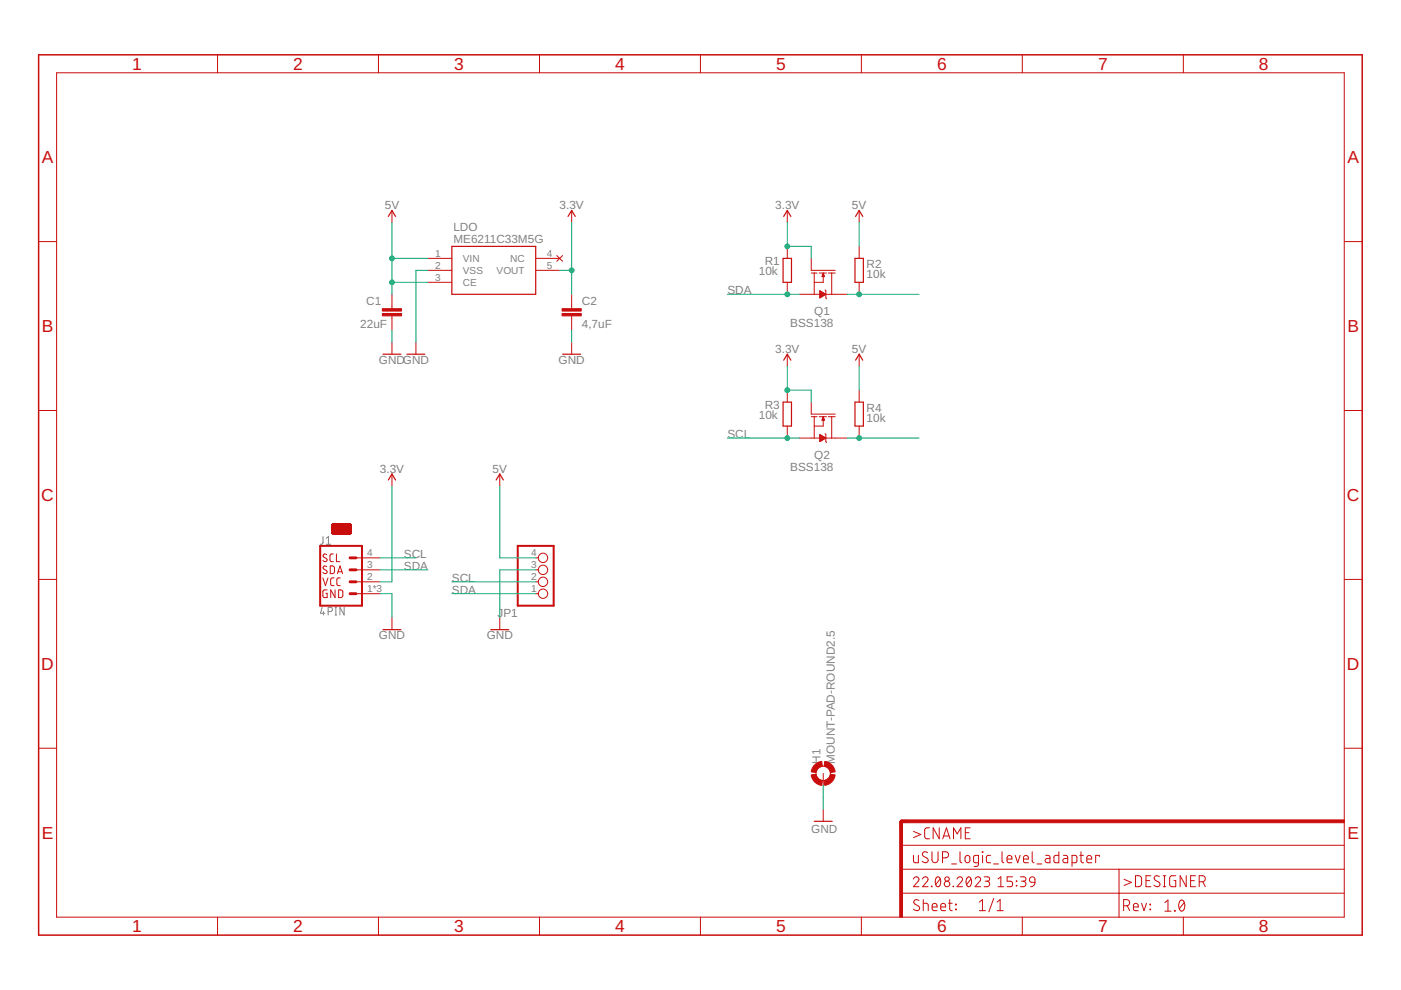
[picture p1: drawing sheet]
<svg xmlns="http://www.w3.org/2000/svg" width="297mm" height="210mm" viewBox="0 0 297 210" stroke-linecap="round" stroke-linejoin="round" font-family="sans-serif">
<path d="M68.5 113.8v1.4l-.2 .2h-.4M69.2 115.4h.9M69.2 114.1l.4-.3v1.6M68.3 128.8l-.4 1.2h1M68.6 129.7v.7M69.6 129.7h.4a.46 .46 0 0 0 .5-.5 .46 .46 0 0 0-.5-.4h-.4v1.6M71 128.8h.4M71 130.4h.4M71.2 128.8v1.6M73 128.8v1.6l-.9-1.6v1.6" fill="none" stroke="#808080" stroke-width=".21"/>
<path d="M67.9 115.7h8.9v12.7h-8.9zM109.8 115.7h7.6v12.7h-7.6z" fill="none" stroke="#c90d0c" stroke-width=".42"/>
<path d="M74.2 118.3h1.3M74.2 120.8h1.3M74.2 123.4h1.3M74.2 125.9h1.3M192.3 174.1h-1.2v1.3" fill="none" stroke="#c90d0c" stroke-width=".61"/>
<g fill="none" stroke="#c90d0c" stroke-width=".21">
<path d="M12 15.4h273v179.1h-273zM46.1 11.6v3.8M80.2 11.6v3.8M114.4 11.6v3.8M148.5 11.6v3.8M182.6 11.6v3.8M216.7 11.6v3.8M250.9 11.6v3.8M8.2 51.2h3.8M83.1 44.6v2.6M90.7 57.3h5.1M90.7 59.9h5.1"/>
<path d="M90.7 54.8h5.1M113.6 57.3h5.1M113.6 54.8h5.1M118 54.2l1.3 1.2M119.3 54.2l-1.3 1.2M121.2 44.6v2.6M166.9 44.6v2.6M166.9 52.2v2.6M166.9 59.9v2.5M172 54.8v2.5h5.1M172 57.9h1.2M172.6 57.9v4.5"/>
<path d="M173.7 57.9h1.5M174.3 58.6h.5M174.3 58.4h.4M174.4 58.3h.3M174.4 58.2h.2M174.5 58.1h.1M174.5 58h.1M174.5 58.7v1.2h-1.9M174.5 57.9l.3 .8h-.5zM175.6 57.9h1.5M176.3 57.9v4.5M182.2 44.6v2.6"/>
<path d="M182.2 52.2v2.6M182.2 59.9v2.5M285 51.2h3.8M83.1 62.4v3M83.1 67v3M83.1 72.6v2.5M88.2 72.6v2.5M121.2 62.4v3M121.2 67v3M121.2 72.6v2.5M166.9 75.1v2.5M169.5 62.4h4.3"/>
<path d="M173.8 61.6l1.3 .8-1.3 .8zM173.8 63.1h.1M173.8 63h.3M173.8 62.9h.5M173.8 62.8h.7M173.8 62.7h.9M173.8 62.5h1.1M173.8 62.4h1.3M173.8 62.3h1.1M173.8 62.2h.9M173.8 62.1h.7M173.8 61.9h.5"/>
<path d="M173.8 61.8h.3M173.8 61.7h.1M174.9 61.5l.2 .1v1.6l.2 .2M175.1 62.4h4.5M182.2 75.1v2.5M8.2 87h3.8M166.9 82.7v2.6M166.9 90.3v2.6M169.5 92.9h4.3M172 85.3v2.5h5.1M172 88.3h1.2M172.6 88.3v4.6"/>
<path d="M173.7 88.3h1.5M173.8 92.1l1.3 .8-1.3 .7zM173.8 93.5h.2M173.8 93.4h.4M173.8 93.3h.6M173.8 93.2h.8M173.8 93h1M173.8 92.9h1.2M173.8 92.8h1.2M173.8 92.7h1M173.8 92.6h.8M173.8 92.5h.6"/>
<path d="M173.8 92.3h.4M173.8 92.2h.2M174.3 89.1h.5M174.3 89h.4M174.4 88.8h.3M174.4 88.7h.2M174.5 88.6h.1M174.5 88.5h.1M174.5 89.1v1.2h-1.9M174.5 88.3l.3 .8h-.5zM174.9 91.9l.2 .2v1.5l.2 .2M175.1 92.9h4.5"/>
<path d="M175.6 88.3h1.5M176.3 88.3v4.6M182.2 82.7v2.6M182.2 90.3v2.6M285 87h3.8M69.3 117.6l-.2-.1a.37 .37 0 0 0-.5 .1 .37 .37 0 0 0 .1 .5l.5 .3a.4 .4 0 0 1 0 .6 .4 .4 0 0 1-.6 0l-.1-.1M70 120h.6l.3 .3v.9l-.3 .4h-.6zM70.4 113h4M70.4 112.9h.2M70.4 112.8h.2M70.4 112.7h.2M70.4 112.6h.2"/>
<path d="M70.4 112.5h.2M70.4 112.4h.2M70.4 112.3h.2M70.4 112.2h.2M70.4 112.1h.2M70.4 112h.2M70.4 111.9h.2M70.4 111.8h1.2M70.4 111.8h1.1M70.4 111.7h1.2M70.4 111.4h4M70.4 111.3l1.4 .1"/>
<path d="M70.4 111.3h1.4M70.4 111.2h4M70.5 113.2h3.8M70.5 111.1h3.8M70.7 117.5h-.5l-.2 .3 .1 1.2 .6 .1M70.7 112.8h2.7M70.7 112.7h2.7M70.7 112.6h.1M70.8 112.9h2.6M70.8 112.4h.4M70.8 112.3h.4M70.8 112.2h.4"/>
<path d="M70.8 112.1h.4M70.8 112h.4M70.8 111.9h.4M70.8 112.5h.3M70.9 112.6h.1M71 112.6h.1M71 112.7h.1M71.1 112.6h.1M71.1 112.5h-.3M71.2 112.6h.1M71.2 112.5v.1M71.3 112.7h.1"/>
<path d="M71.3 117.5v1.6h.8M71.3 112.4h.8M71.3 112.3h.8M71.3 112.2l.8 .1M71.3 112.2h.7M71.3 112.1l.7 .1M71.3 112.1h.5M71.3 112l.4 .1M71.3 112h.3M71.3 111.9l.3 .1M71.3 111.9h.3M71.4 112.6h.1"/>
<path d="M71.4 112.6h.2M71.6 111.7l-1.2 .1M71.6 111.6h-1.2M71.7 111.6h-1.3M71.7 112.6h.2M71.7 111.8h2.7M71.7 111.7h2.7M71.7 112.7h.1M71.7 111.9h.7M71.8 111.9h.6M71.8 112.6h.1M71.8 111.5h-1.4"/>
<path d="M71.8 111.3h.2M71.9 112.7h.1M71.9 112h.5M71.9 111.5h.1M71.9 111.3h.1M71.9 111.3v.1M72 111.6h.1M72 112h.4M72 111.5h.1M72 111.4h2.4M72 112.5h-.7M72.1 112.6h.5"/>
<path d="M72.1 111.3h2.3M72.1 112.5h-.8M72.1 112.1h.3M72.1 111.5h2.3M72.1 112.6h.4M72.2 112.1h.2M72.2 112.5h.3M72.2 111.6h2.2M72.2 112.2h.2M72.2 112.4h.3M72.2 112.4h.2M72.2 112.3h.2"/>
<path d="M72.6 112.4h.4M72.6 112.3h.4M72.6 112.2h.4M72.6 112.1h.4M72.6 112h.4M72.6 111.9h.4M72.6 112.5h.4M72.6 112.5h.3M72.7 112.7h.1M72.7 112.6h.2M72.8 112.7h.1M72.8 112.6h.1"/>
<path d="M72.9 112.6h.1M73 112.6h.1M73.2 112.6h.2M73.2 112.5h.2M73.2 112.4h.2M73.2 112.3h.2M73.2 112.2h.2M73.2 112.1h.2M73.2 112h.2M73.2 111.9h.2M73.6 112h.1M73.6 112.9h.8"/>
<path d="M73.6 112.8h.8M73.6 112.7h.8M73.6 112.6h.1M73.6 112.4h.4M73.6 112.3h.5M73.6 112.2h.5M73.6 112.1h.5M73.6 112.1h.4M73.6 112.5h.4M73.6 112h.4M73.7 111.9h-.1M73.7 112h.2"/>
<path d="M73.7 112.6h.2M73.8 112.6h.1M73.8 112.7h.1M73.8 111.9v.1M73.8 111.8h.1M73.9 112.6h.1M73.9 112.7h.1M73.9 111.8h.1M74 112.6h.4M74.1 112.4h-.5M74.1 111.9h.3M74.1 112.6h.3"/>
<path d="M74.1 112.5h.3M74.1 112h.3M74.2 112.5h.2M74.2 112h.2M74.2 112.4h.2M74.2 112.3h.2M74.2 112.1h.2M74.2 112.2h.2M74.4 113.1h-4M74.4 111.8h-2.7M74.4 111.7h-2.6M74.4 111.5h-4"/>
<path d="M74.4 111.2l-4 .1M75.5 118.3h5.1M83.1 100.5v2.5M106 100.5v2.5M113.6 118.3h.6M8.2 122.9h3.8M68.5 122.5l.5 1.7 .5-1.7M69.3 120.1l-.2-.1a.37 .37 0 0 0-.5 .2 .37 .37 0 0 0 .1 .5l.5 .2a.4 .4 0 0 1 0 .6 .4 .4 0 0 1-.6 0l-.1-.1M69.4 125.1h-.7l-.2 .2v1l.2 .4h.7v-.9h-.3M70.8 122.5l-.5 .1-.2 .3v1l.2 .2 .5 .1M71 125.1v1.6l-.9-1.6v1.6M71.5 121.6l.6-1.6 .5 1.6"/>
<path d="M71.7 121.2h.8M71.8 125.1h.6l.3 .2v1.1l-.3 .3h-.6zM72.1 122.5l-.5 .1-.2 .3v1l.2 .2 .5 .1M75.5 125.9h5.1M75.5 123.4h5.1M75.5 120.8h5.1M83.1 131v2.5M106 131v2.5M113.6 125.9h.6M113.6 123.4h.6M113.6 120.8h.6M285 122.9h3.8"/>
<path d="M8.2 158.6h3.8M285 158.6h3.8M174.5 164v2.5M174.5 171.6v2.5M191.1 179.2h93.9M193.7 176.3l1.5 .6-1.5 .7M197.1 175.5l-.7 .1-.4 .4 .1 1.6 .3 .2h.7M199.1 175.5v2.3l-1.3-2.3v2.3M199.9 177.8l.8-2.3 .7 2.3M200.1 177.2h1.1M202.2 177.8v-2.3l.7 1.3 .8-1.3v2.3M204.7 176.6h.7"/>
<path d="M205.7 175.5h-1v2.3h1M46.1 194.5v3.8M80.2 194.5v3.8M114.4 194.5v3.8M148.5 194.5v3.8M182.6 194.5v3.8M191.1 189.4h93.9M191.1 184.3h93.9M193.7 181.4v1.1l.1 .3 .3 .1h.6v-1.5M193.7 186.4a.58 .58 0 0 1 .8-.5 .58 .58 0 0 1 .2 .9l-1 1.2h1.1M194.8 190.9a.57 .57 0 0 0-.8-.1 .57 .57 0 0 0 0 .9l.7 .4a.58 .58 0 0 1 .1 .9 .58 .58 0 0 1-.9-.1l-.2-.1M195.6 186.4a.58 .58 0 0 1 .8-.5 .58 .58 0 0 1 .2 .9l-1 1.2h1.2"/>
<path d="M195.7 191.5l1 .1 .1 1.5M195.7 190.7v2.4M196.7 180.8a.58 .58 0 0 0-.9-.1 .58 .58 0 0 0 0 .9l.7 .3a.58 .58 0 0 1 .1 .9 .58 .58 0 0 1-.9 0l-.2-.2M197.5 187.9l.1 .1zM197.6 180.6v1.7a.65 .65 0 0 0 .6 .6 .65 .65 0 0 0 .7-.6v-1.7M197.6 192.3h1.1a.54 .54 0 0 0-.4-.8 .54 .54 0 0 0-.7 .5l.2 1 .9 .1M198.5 186.1l.2-.2a.86 .86 0 0 1 .7 1.3v.3a.51 .51 0 0 1-.5 .5 .51 .51 0 0 1-.5-.5l-.1-.8zM199.3 186.4l-.9 1.1M199.5 192.3h1a.54 .54 0 0 0-.4-.7 .54 .54 0 0 0-.6 .4l.1 1 .9 .1M199.8 181.9h.7a.65 .65 0 0 0 .6-.7 .65 .65 0 0 0-.6-.6h-.7v2.3M201.1 191.5h.8M201.4 190.7v2.1l.5 .3"/>
<path d="M201.8 183.2h1M202.1 187.9l.1 .1zM202.6 191.7l.2 .2zM202.6 192.8l.2 .1zM202.9 186.4a.58 .58 0 0 1 .8-.5 .58 .58 0 0 1 .2 .9l-1 1.2h1.2M203.5 180.6v1.9l.2 .3 .2 .1M204.7 181.5l.5-.1a.87 .87 0 0 1 0 1.5h-.3l-.3-.3zM205.1 186.1l.1-.2a.88 .88 0 0 1 .8 1.3l-.1 .3a.51 .51 0 0 1-.5 .5 .51 .51 0 0 1-.5-.5l-.1-.8zM205.9 186.4l-1 1.1M206.7 186.4a.58 .58 0 0 1 .9-.5 .58 .58 0 0 1 .1 .9l-1 1.2h1.2M207.5 182.9h-.8l-.3-.2v-1.1l.3-.2h.8v1.9l-.3 .4h-.7M207.6 193.1h1.3"/>
<path d="M207.6 191.3l.7-.6v2.4M208.3 180.6l.1 .1zM208.3 181.4v1.5M208.7 185.9h.7a.47 .47 0 0 1 .4 .5 .47 .47 0 0 1-.4 .4h-.5M209.3 186.8a.58 .58 0 0 1 .5 .6 .58 .58 0 0 1-.5 .6h-.6M210 181.4h-.6l-.3 .4 .2 1 .7 .1M210.7 183.2h1M210.7 190.5l-1 2.8M211.4 193.1h1.3M211.4 191.3l.6-.6v2.4M211.6 188h1.2M211.6 186.4l.6-.5v2.1"/>
<path d="M212.4 180.6l.1 2.1 .3 .2M213.5 182.1h1a.54 .54 0 0 0-.3-.7 .54 .54 0 0 0-.7 .5l.1 .9 .9 .1M214.7 185.9h-1.2v.9h.7a.59 .59 0 0 1 .5 .6 .59 .59 0 0 1-.5 .6h-.7M215.2 181.4l.6 1.5 .5-1.5M215.5 186.8l.1 .1zM215.5 187.7l.1 .1zM216.3 185.9h.8a.47 .47 0 0 1 .4 .5 .47 .47 0 0 1-.4 .4h-.5M216.7 194.5v3.8M216.9 186.8a.58 .58 0 0 1 .6 .6 .58 .58 0 0 1-.6 .6h-.6M217 182.1h1a.54 .54 0 0 0-.3-.7 .54 .54 0 0 0-.7 .5l.1 .9 .9 .1M218.4 186.1l.4-.2 .5 .2 .1 1-1-.2-.1-.3zM218.8 180.6v1.9l.2 .3 .2 .1"/>
<path d="M219.4 187.1l-.2 .6-.7 .3M219.8 183.2h1.1M221.7 181.4h.7l.2 .2v1.3h-.6a.46 .46 0 0 1-.4-.4 .46 .46 0 0 1 .4-.5h.6M224.5 180.6v2.3h-.8l-.2-.2v-1.1l.3-.2h.7M225.5 181.4h.6l.3 .4v1.1h-.6a.46 .46 0 0 1-.5-.4 .46 .46 0 0 1 .5-.5h.6M227.3 182.9h.8l.2-.2v-1.1l-.2-.2h-.8v2.3M228.9 181.4h.8M229.2 180.6v1.9l.1 .3 .4 .1M230.4 182.1h1.1a.54 .54 0 0 0-.4-.7 .54 .54 0 0 0-.7 .5l.1 .9 1 .1M233.1 181.6v-.2h-.8v1.5M237.3 184.3v10.2M238.2 192h.7a.66 .66 0 0 0 .6-.6 .66 .66 0 0 0-.6-.7h-.7v2.4"/>
<path d="M238.3 186.4l1.6 .7-1.6 .6M239 192l.5 1.1M240.3 192.3h1a.54 .54 0 0 0-.3-.7 .54 .54 0 0 0-.7 .4l.1 1 .9 .1M240.7 185.7h.9l.4 .4v1.5l-.4 .4h-.9zM242 191.5l.5 1.6 .6-1.6M243 186.7h.8M243.8 192.8l.1 .1zM243.8 191.7l.1 .2zM244 185.7h-1v2.3h1M245.8 185.9a.58 .58 0 0 0-.9-.1 .58 .58 0 0 0 .1 .8l.7 .4a.54 .54 0 0 1 .2 .8 .54 .54 0 0 1-.8 .2l-.5-.3M246.6 185.7h.6M246.6 188h.6"/>
<path d="M246.9 185.7v2.3M247 191.4l.6-.6v2.4M247 193.2h1.3M249 193l.2 .2zM249.3 185.7h-1l-.3 .3v1.6l.3 .4h1v-1.3h-.4M250.2 191a.55 .55 0 0 1 .6-.1 .55 .55 0 0 1 .3 .5 1.36 1.36 0 0 1-.6 1.8 1.47 1.47 0 0 1-.3-2.2zM250.9 194.5v3.8M251.1 191.4l-1.1 1.3M251.5 185.7v2.3l-1.3-2.3v2.3M252.4 186.7h.8M253.5 185.7h-1.1v2.3h1.1M254.3 187a1.16 1.16 0 0 0 1.1-.3l.1-.6-.2-.3-1-.1v2.3"/>
<path d="M255 187l.5 1"/>
<circle cx="115.1" cy="118.3" r=".99"/>
<circle cx="115.1" cy="123.4" r=".99"/>
<circle cx="115.1" cy="120.8" r=".99"/>
<circle cx="115.1" cy="125.9" r=".99"/>
<circle cx="174.5" cy="164" r="1.52"/>
<circle cx="200.8" cy="186.4" r=".47"/>
<circle cx="200.8" cy="187.4" r=".59"/>
</g>
<g fill="#c90d0c" stroke="#c90d0c" stroke-width=".21">
<path d="M172.6 162.3l.6-.5 1-.4 .1 1.1-.9 .4-.4 .9-1-.1z" fill-rule="evenodd"/>
<path d="M172 164.3l1-.1 .4 .9 .9 .4-.1 1a2.53 2.53 0 0 1-2.2-2.2z" fill-rule="evenodd"/>
<path d="M174.7 165.5l.9-.4 .5-.9 1 .1a2.53 2.53 0 0 1-2.2 2.2z" fill-rule="evenodd"/>
<path d="M174.9 161.4a2.54 2.54 0 0 1 2.2 2.3l-1 .1-.5-.9-.9-.4z" fill-rule="evenodd"/>
</g>
<g fill="none" stroke="#c90d0c" stroke-width=".25">
<path d="M82.3 45.9l.8-1.3 .8 1.3M95.8 52.2h17.8v10.2h-17.8zM120.4 45.9l.8-1.3 .8 1.3M166 54.8h1.8v5.1h-1.8zM166.2 45.9l.7-1.3 .8 1.3M181.3 54.8h1.7v5.1h-1.7zM181.4 45.9l.8-1.3 .7 1.3M81.2 75.1h3.8M86.3 75.1h3.8M119.3 75.1h3.8M166.2 76.4l.7-1.3 .8 1.3M181.4 76.4l.8-1.3 .7 1.3"/>
<path d="M166 85.3h1.8v5h-1.8zM181.3 85.3h1.7v5h-1.7zM82.3 101.8l.8-1.3 .8 1.3M105.2 101.8l.8-1.3 .7 1.3M81.2 133.5h3.8M104.1 133.5h3.8M172.6 174.1h3.8"/>
</g>
<g fill="#c90d0c" stroke="#c90d0c" stroke-width=".21">
<path d="M190.8 174.1h.5v20.4h-.5z"/>
<path d="M191 173.8h94v.6h-94z"/>
<path d="M81.1 66.5h4v.5h-4z"/>
<path d="M81.1 65.4h4v.6h-4z"/>
<path d="M119.2 66.5h4v.5h-4z"/>
<path d="M119.2 65.4h4v.6h-4z"/>
</g>
<path d="M8.2 11.6h280.6v186.7h-280.6z" fill="none" stroke="#c90d0c" stroke-width=".32"/>
<g fill="none" stroke="#0dab76" stroke-width=".21">
<path d="M83.1 47.2v15.2M83.1 54.8h7.6M83.1 59.9h7.6M90.7 57.3h-2.5v15.3M118.7 57.3h2.5M121.2 47.2v15.2M166.9 47.2v5h5.1v2.6M182.2 47.2v5M83.1 70v2.6M121.2 70v2.6M154.2 62.4h15.3M166.9 77.6v5.1h5.1v2.6"/>
<path d="M179.6 62.4h15.2M182.2 77.6v5.1M154.2 92.9h15.3M179.6 92.9h15.2M80.6 118.3h7.6M83.1 103v20.4h-2.5M106 103v15.3h7.6M80.6 120.8h10.1M80.6 125.9h2.5v5.1M95.8 125.9h17.8M95.8 123.4h17.8M113.6 120.8h-7.6v10.2"/>
<path d="M174.5 166.5v5.1"/>
</g>
<g fill="#0dab76" stroke="#0dab76" stroke-width=".21">
<circle cx="166.9" cy="62.4" r=".51"/>
<circle cx="166.9" cy="92.9" r=".51"/>
<circle cx="182.2" cy="62.4" r=".51"/>
<circle cx="83.1" cy="54.8" r=".51"/>
<circle cx="83.1" cy="59.9" r=".51"/>
<circle cx="166.9" cy="52.2" r=".51"/>
<circle cx="166.9" cy="82.7" r=".51"/>
<circle cx="121.2" cy="57.3" r=".51"/>
<circle cx="182.2" cy="92.9" r=".51"/>
</g>
<g font-size="3.7" fill="#c90d0c">
<text x="28" y="14.8">1</text>
<text x="62.2" y="14.8">2</text>
<text x="96.3" y="14.8">3</text>
<text x="130.4" y="14.8">4</text>
<text x="164.5" y="14.8">5</text>
<text x="198.7" y="14.8">6</text>
<text x="232.8" y="14.8">7</text>
<text x="266.9" y="14.8">8</text>
<text x="8.9" y="34.6">A</text>
<text x="285.7" y="34.6">A</text>
<text x="8.9" y="70.4">B</text>
<text x="285.7" y="70.4">B</text>
<text x="8.8" y="106.2">C</text>
<text x="285.6" y="106.2">C</text>
<text x="8.8" y="142">D</text>
<text x="285.6" y="142">D</text>
<text x="8.9" y="177.8">E</text>
<text x="285.7" y="177.8">E</text>
<text x="28" y="197.6">1</text>
<text x="62.2" y="197.6">2</text>
<text x="96.3" y="197.6">3</text>
<text x="130.4" y="197.6">4</text>
<text x="164.5" y="197.6">5</text>
<text x="198.7" y="197.6">6</text>
<text x="232.8" y="197.6">7</text>
<text x="266.9" y="197.6">8</text>
</g>
<g font-size="2.5" fill="#808080">
<text x="81.6" y="44.4">5V</text>
<text x="118.6" y="44.4">3.3V</text>
<text x="164.4" y="44.4">3.3V</text>
<text x="180.6" y="44.4">5V</text>
<text x="96.1" y="51.5">ME6211C33M5G</text>
<text x="96.1" y="49">LDO</text>
<text x="160.9" y="58.4">10k</text>
<text x="162.2" y="56.1">R1</text>
<text x="183.7" y="59">10k</text>
<text x="183.7" y="56.8">R2</text>
<text x="77.6" y="64.6">C1</text>
<text x="123.4" y="64.6">C2</text>
<text x="154.2" y="62.4">SDA</text>
<text x="76.4" y="69.6">22uF</text>
<text x="123.4" y="69.6">4,7uF</text>
<text x="167.5" y="69.4">BSS138</text>
<text x="172.6" y="66.8">Q1</text>
<text x="80.3" y="77.1">GNDGND</text>
<text x="118.4" y="77.1">GND</text>
<text x="164.4" y="74.8">3.3V</text>
<text x="180.6" y="74.8">5V</text>
<text x="160.9" y="88.9">10k</text>
<text x="162.2" y="86.6">R3</text>
<text x="183.7" y="89.5">10k</text>
<text x="183.7" y="87.3">R4</text>
<text x="154.2" y="92.9">SCL</text>
<text x="80.5" y="100.2">3.3V</text>
<text x="104.4" y="100.2">5V</text>
<text x="167.5" y="99.9">BSS138</text>
<text x="172.6" y="97.3">Q2</text>
<text x="85.6" y="118.3">SCL</text>
<text x="85.6" y="120.8">SDA</text>
<text x="95.8" y="125.9">SDA</text>
<text x="95.8" y="123.3">SCL</text>
<text x="105.5" y="130.8">JP1</text>
<text x="80.3" y="135.5">GND</text>
<text x="103.2" y="135.5">GND</text>
<text x="173.9" y="161.9" transform="rotate(-90 173.9 161.9)">H1</text>
<text x="177" y="161.9" transform="rotate(-90 177 161.9)">MOUNT-PAD-ROUND2.5</text>
<text x="172" y="176.7">GND</text>
</g>
<g font-size="2.1" fill="#808080">
<text x="92.3" y="54.4">1</text>
<text x="92.3" y="57">2</text>
<text x="92.3" y="59.5">3</text>
<text x="98.1" y="55.5">VIN</text>
<text x="98.1" y="58.1">VSS</text>
<text x="105.3" y="58.1">VOUT</text>
<text x="108.2" y="55.5">NC</text>
<text x="115.9" y="54.4">4</text>
<text x="115.9" y="57">5</text>
<text x="98.1" y="60.6">CE</text>
<text x="77.8" y="117.9">4</text>
<text x="112.6" y="117.9">4</text>
<text x="77.8" y="125.5">1*3</text>
<text x="77.8" y="123">2</text>
<text x="77.8" y="120.5">3</text>
<text x="112.6" y="125.5">1</text>
<text x="112.6" y="123">2</text>
<text x="112.6" y="120.5">3</text>
</g>
</svg>
